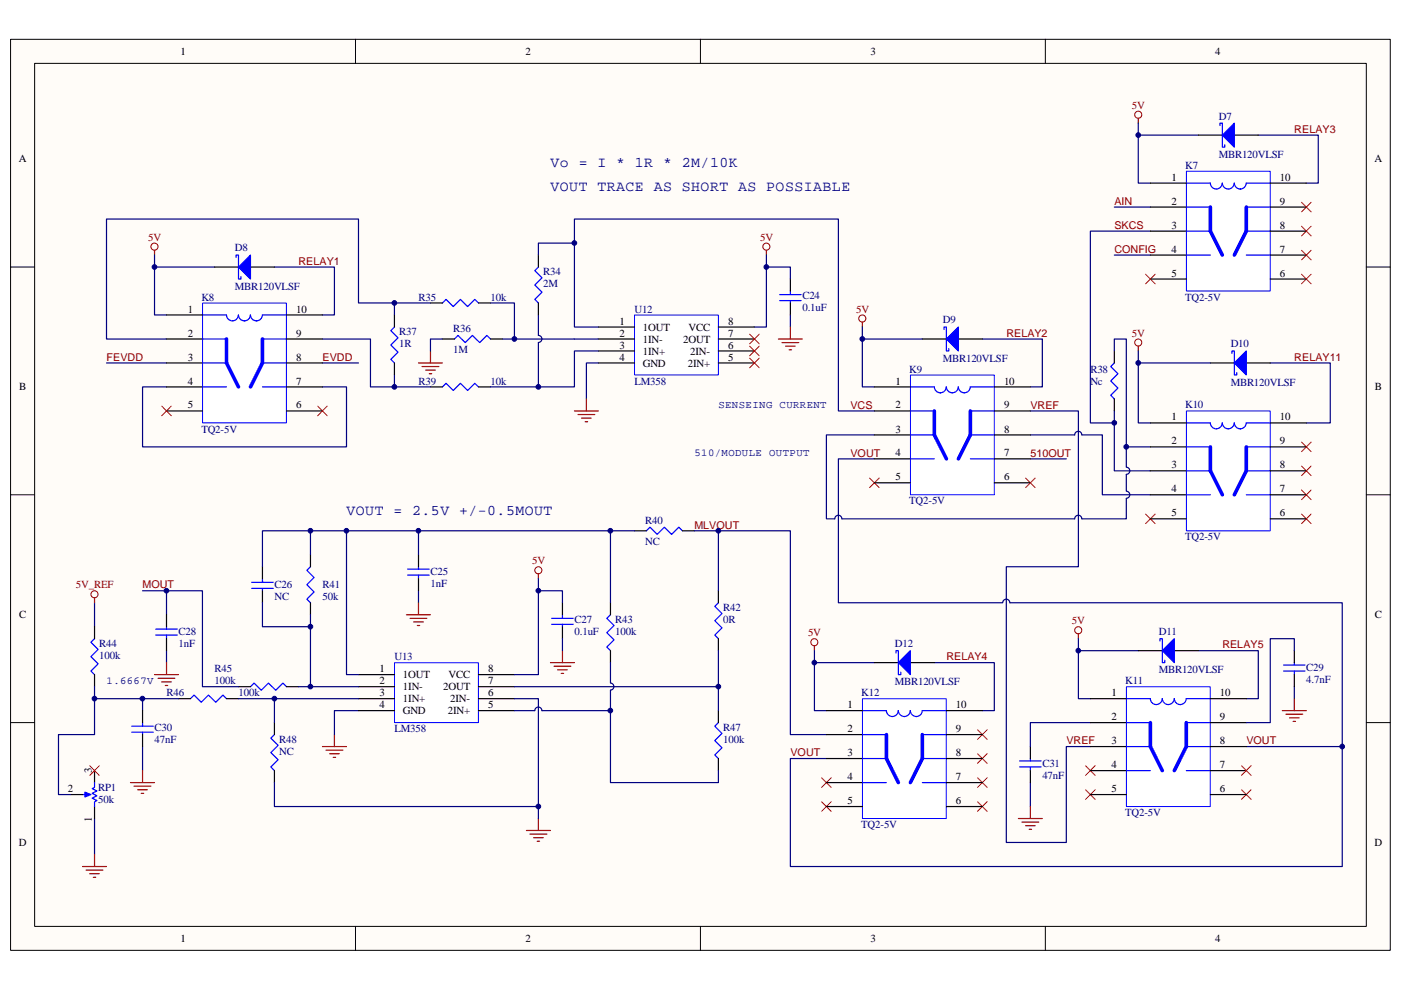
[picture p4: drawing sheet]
<svg xmlns="http://www.w3.org/2000/svg" width="297mm" height="210mm" viewBox="0 0 297 210" stroke-linecap="round" stroke-linejoin="round" font-family="sans-serif">
<path d="M2.3 8.4h292.5v193.2h-292.5z" fill="#fffcf8"/>
<path d="M2.2 8.3h292.6v193.3h-292.6z" fill="none" stroke="#000" stroke-width=".21"/>
<path d="M7.4 13.5h282.3v183h-282.3z" fill="#fffcf8"/>
<g fill="none" stroke="#000" stroke-width=".21">
<path d="M7.3 13.4h282.4v183.1h-282.4zM75.4 8.3v5.1M148.5 8.3v5.1M221.6 8.3v5.1M2.2 56.6h5.1M289.7 56.6h5.1M2.2 104.9h5.1M289.7 104.9h5.1M2.2 153.3h5.1M289.7 153.3h5.1M75.4 196.5v5.1M148.5 196.5v5.1"/>
<path d="M221.6 196.5v5.1"/>
</g>
<path d="M58.2 56.6h12.7v10.2h-2.5M22.6 77h12.7M68.4 77h7.6" fill="none" stroke="#000080" stroke-width=".25"/>
<g fill="none" stroke="#800000" stroke-width=".21">
<circle cx="32.7" cy="52.3" r=".75"/>
<circle cx="162.5" cy="52.3" r=".75"/>
</g>
<path d="M32.8 53.1v1M162.5 53.1v1M88.7 77h5.1M89.5 77.7h3.5M90.3 78.5h2M91 79.3h.5M91.3 74.4v2.6" fill="none" stroke="#800000" stroke-width=".25"/>
<path d="M114.1 56.6l-.7 .8 1.5 1.5-1.5 1.6 1.5 1.5-1.5 1.5 .7 .8M83.6 69.4l-.7 .7 1.5 1.5-1.5 1.6 1.5 1.5-1.5 1.5 .7 .8M93.8 64.3l.8-.8 1.5 1.5 1.5-1.5 1.5 1.5 1.6-1.5 .7 .8M96.3 71.9l.8-.8 1.5 1.6 1.6-1.6 1.5 1.6 1.5-1.6 .8 .8M165.3 62.5h4.6M165.3 63.8h4.6M167.6 61.7v.8M167.6 63.8v.5M93.8 82.1l.8-.8 1.5 1.5 1.5-1.5 1.5 1.5 1.6-1.5 .7 .8" fill="none" stroke="#00f" stroke-width=".25"/>
<path d="M114.1 54.1v2.5M167.6 59.2v2.5M83.6 66.8v2.6M83.6 77v2.5M91.3 64.3h2.5M93.8 71.9h2.5M101.4 64.3h2.6M104 71.9h2.5M114.1 64.3v2.5M167.6 64.3v2.5M91.3 82.1h2.5M101.4 82.1h2.6" fill="none" stroke="#000" stroke-width=".25"/>
<path d="M134.6 66.8h17.7v12.7h-17.7z" fill="#fff"/>
<path d="M134.5 66.8h17.8v12.7h-17.8z" fill="none" stroke="#00f" stroke-width=".21"/>
<g fill="none" stroke="#000" stroke-width=".25">
<path d="M126.9 69.4h7.6M126.9 71.9h7.6M126.9 74.4h7.6M126.9 77h7.6M152.3 69.4h7.7M152.3 71.9h7.7M152.3 74.4h7.7M152.3 77h7.7M65.8 117.7v2.5M88.7 117.7v2.5M134.5 112.6h2.6M144.7 112.6h2.5"/>
<path d="M35.3 130.4v2.5M35.3 135.5v2.5M55.6 120.2v2.5M55.6 125.3v2.5M65.8 127.8v2.6M88.7 122.7v2.6M119.2 127.8v2.6M119.2 132.9v2.6M129.4 127.8v2.6M129.4 138v2.5M152.3 125.3v2.5M152.3 135.5v2.5"/>
<path d="M30.2 150.7v2.6M30.2 155.8v2.5M50.6 145.6h2.5M60.7 145.6h2.6M152.3 150.7v2.6M152.3 160.9v2.5"/>
</g>
<g fill="none" stroke="#000080" stroke-width=".25">
<path d="M32.8 54.1v2.5M114.1 54.1v-2.5h7.7v17.8h5.1M162.5 54.1v15.3h-2.5M162.5 56.6h5.1v2.6M83.6 64.3v2.5M91.3 64.3h-15.3v-17.8h-53.4v25.4h12.7M93.8 71.9h-2.5v2.5M104 64.3h5.1v7.6M106.5 71.9h20.4M114.1 66.8v4.3a.75 .75 0 0 1 .8 .8 .75 .75 0 0 1-.8 .7v9.5M126.9 77h-2.6v7.6M126.9 74.4h-5.1v7.7h-17.8"/>
<path d="M167.6 66.8v2.6M35.3 82.1h-5.1v12.7h43.3v-12.7h-5.1M20 127.8v5.1M35.3 125.3v5.1M35.3 138v2.5M88.7 125.3v2.5M30.2 148.2v2.5M30.2 158.3v5.1M76 150.7h-5.1v5.1M20 173.6v7.6"/>
</g>
<path d="M158.9 76l2.1 2M158.9 73.4l2.1 2.1M158.9 70.9l2.1 2M161 76l-2.1 2M161 73.4l-2.1 2.1M161 70.9l-2.1 2M34.3 86.1l2 2.1M36.3 86.1l-2 2.1M67.3 86.1l2.1 2.1M69.4 86.1l-2.1 2.1" fill="none" stroke="#f00" stroke-width=".21"/>
<g fill="none" stroke="#800000" stroke-width=".25">
<path d="M165 71.9h5.1M165.8 72.7h3.6M166.6 73.4h2M167.3 74.2h.5M167.6 69.4v2.5M121.8 87.2h5.1M122.6 87.9h3.5M123.3 88.7h2M124.1 89.5h.5M124.3 84.6v2.6M20 126.8v1M86.2 130.4h5.1"/>
<path d="M86.9 131.1h3.6M87.7 131.9h2M88.5 132.7h.5M88.7 127.8v2.6M114.1 121.7v1M32.8 143.1h5M33.5 143.9h3.6M34.3 144.6h2M35 145.4h.6M35.3 140.5v2.6M68.4 158.3h5.1M69.1 159.1h3.6"/>
<path d="M69.9 159.9h2M70.9 155.8v2.5M27.7 166h5.1M28.4 166.8h3.6M29.2 167.5h2M29.9 168.3h.6M30.2 163.4v2.6M70.7 160.6h.5M111.6 176.1h5.1M112.4 176.9h3.5M113.1 177.7h2.1M113.9 178.4h.5"/>
<path d="M114.1 173.6v2.5M17.5 183.8h5.1M18.3 184.6h3.5M19 185.3h2.1M19.8 186.1h.5M20 181.2v2.6"/>
</g>
<g fill="none" stroke="#800000" stroke-width=".21">
<circle cx="20" cy="126.1" r=".75"/>
<circle cx="114.1" cy="121" r=".75"/>
</g>
<g fill="none" stroke="#00f" stroke-width=".25">
<path d="M137.1 112.6l.7-.8 1.5 1.5 1.6-1.5 1.5 1.5 1.5-1.5 .8 .8M33 134.7h4.6M33 133.4h4.6M35.3 132.9v.5M35.3 134.7v.8M53.4 123.5h4.5M53.4 124.8h4.5M55.6 122.7v.8M55.6 124.8v.5M65.8 120.2l-.7 .8 1.5 1.5-1.5 1.5 1.5 1.6-1.5 1.5 .7 .7M86.4 122h4.6M86.4 120.7h4.6"/>
<path d="M88.7 120.2v.5M88.7 122v.7M117 131.1h4.5M117 132.4h4.5M119.2 130.4v.7M119.2 132.4v.5M129.4 130.4l-.8 .7 1.6 1.6-1.6 1.5 1.6 1.5-1.6 1.5 .8 .8M152.3 127.8l-.7 .8 1.5 1.5-1.5 1.6 1.5 1.5-1.5 1.5 .7 .8M27.9 154h4.6M27.9 155.3h4.6M30.2 153.3v.7M30.2 155.3v.5"/>
<path d="M53.1 145.6l.8-.7 1.5 1.5 1.5-1.5 1.6 1.5 1.5-1.5 .7 .7M152.3 153.3l-.7 .7 1.5 1.6-1.5 1.5 1.5 1.5-1.5 1.5 .7 .8"/>
</g>
<path d="M83.7 140.6h17.7v12.7h-17.7z" fill="#fff"/>
<path d="M83.6 140.6h17.8v12.7h-17.8z" fill="none" stroke="#00f" stroke-width=".21"/>
<g fill="none" stroke="#000" stroke-width=".25">
<path d="M236.3 74.4v2.6M236.3 84.6v2.6M20 132.9v2.6M274.4 138v2.5M20 143.1v2.5M37.8 148.2h2.6M48 148.2h2.6M58.2 153.3v2.5M76 143.1h7.6M76 145.6h7.6M76 148.2h7.6M76 150.7h7.6"/>
<path d="M101.4 143.1h7.7M101.4 145.6h7.7M101.4 148.2h7.7M101.4 150.7h7.7M218.5 158.3v2.6M274.4 143.1v2.5M58.2 163.4v2.6M218.5 163.4v2.6"/>
</g>
<g fill="none" stroke="#800000" stroke-width=".25">
<path d="M241.3 25.1v1M182.8 68.3v1.1M241.3 73.4v1M119.2 138v2.5M172.7 137v1M228.6 134.5v1M116.7 140.5h5.1M117.5 141.3h3.5M118.2 142.1h2.1M119 142.8h.5M271.9 150.7h5.1M272.6 151.5h3.6"/>
<path d="M273.4 152.3h2M274.2 153h.5M274.4 148.2v2.5M215.9 173.6h5.1M216.7 174.4h3.5M217.4 175.1h2.1M218.2 175.9h.5M218.5 171.1v2.5"/>
</g>
<g fill="none" stroke="#000080" stroke-width=".25">
<path d="M241.3 26.1v2.6M254.1 28.7h-12.8v10.1h2.6M266.8 28.7h12.7v10.1h-2.5M45.5 56.6h-12.7v10.2h2.5M121.8 51.6v-5.1h56v40.7h7.6M236.3 54.1h7.6M236.3 43.9h7.6M243.9 49h-12.7v40.7h5.1M182.8 69.4v2.5M208.3 71.9h12.7v10.2h-2.5M236.3 74.4v-2.5h2.5v22.9M241.3 77v12.7h2.6"/>
<path d="M269.3 77h12.7v12.7h-5M185.4 97.3h-7.6v30.5h34.8a.75 .75 0 0 1 .7-.7 .75 .75 0 0 1 .8 .7M185.4 92.2h-10.2v17.8h1.8a.75 .75 0 0 1 .7-.7 .75 .75 0 0 1 .8 .7h49.4a.75 .75 0 0 1 .7-.7 .75 .75 0 0 1 .8 .7M218.5 87.2h10.1v33h-15.2v58.5h12.7v-20.4h5.1M218.5 97.3h7.6M218.5 92.2h9.4a.75 .75 0 0 1 .7-.7 .75 .75 0 0 1 .8 .7M229.4 92.2h4.3v12.7h10.2M236.3 87.2v12.7h7.6M243.9 94.8h-5.1v4.3a.76 .76 0 0 1 .7 .8 .76 .76 0 0 1-.7 .7v3.6a.75 .75 0 0 1 .7 .7 .75 .75 0 0 1-.7 .8M65.8 112.6v5.1M73.5 112.6h-17.9v7.6M88.7 112.6v5.1"/>
<path d="M129.4 112.6h5.1M147.2 112.6h20.4v43.2h7.6M152.3 112.6v12.7M238.8 105.7v4.3h-9.4M30.2 125.3h12.7v20.3h7.7M55.6 127.8v5.1h10.2M65.8 130.4v15.2M114.1 122.7v2.6M119.2 127.8v-2.5h-5.1v17.8h-5M119.2 135.5v2.5M129.4 127.8v-15.2h-55.9v30.5h2.5M152.3 138v7.6h-43.2"/>
<path d="M172.7 138v2.5M214.1 127.8h70.5v56h-117v-22.9h7.6M228.6 135.5v2.5M254.1 138h12.7v10.2h-2.6M50.6 148.2h25.4M58.2 148.2v5.1M63.3 145.6h12.7M109.1 148.2h5v22.9h-55.9v-5.1M129.4 146.4v4.3h-14.5a.75 .75 0 0 0-.8-.7 .75 .75 0 0 0-.7 .7h-4.3M129.4 140.5v4.4a.74 .74 0 0 1 .8 .7 .74 .74 0 0 1-.8 .8M129.4 150.7v15.3h22.9v-2.6M152.3 145.6v5.1"/>
<path d="M198.1 140.5h12.7v10.2h-2.5M231.2 153.3h-12.7v5M264.2 158.3h20.4M274.4 145.6v2.6M114.1 171.1v2.5M218.5 166v5.1"/>
</g>
<path d="M236.3 77l-.8 .7 1.5 1.6-1.5 1.5 1.5 1.5-1.5 1.5 .8 .8M20 135.5l-.7 .7 1.5 1.6-1.5 1.5 1.5 1.5-1.5 1.5 .7 .8M40.4 148.2l.7-.8 1.6 1.5 1.5-1.5 1.5 1.5 1.6-1.5 .7 .8M58.2 155.8l-.8 .8 1.6 1.5-1.6 1.5 1.6 1.5-1.6 1.6 .8 .7M272.1 142.3h4.6M272.1 141.1h4.6M274.4 140.5v.6M274.4 142.3v.8M216.2 162.7h4.5M216.2 161.4h4.5M218.5 160.9v.5M218.5 162.7v.7" fill="none" stroke="#00f" stroke-width=".25"/>
<g fill="none" stroke="#800000" stroke-width=".21">
<circle cx="241.3" cy="24.3" r=".75"/>
<circle cx="182.8" cy="67.6" r=".75"/>
<circle cx="241.3" cy="72.7" r=".75"/>
<circle cx="172.6" cy="136.2" r=".75"/>
<circle cx="228.6" cy="133.7" r=".75"/>
</g>
<g fill="none" stroke="#f00" stroke-width=".21">
<path d="M242.9 58.2l2 2M244.9 58.2l-2 2M275.9 58.2l2.1 2M275.9 53.1l2.1 2M275.9 48l2.1 2M275.9 42.9l2.1 2M278 42.9l-2.1 2M278 58.2l-2.1 2M278 53.1l-2.1 2M278 48l-2.1 2M275.9 98.8l2.1 2.1M275.9 93.8l2.1 2"/>
<path d="M278 98.8l-2.1 2.1M278 93.8l-2.1 2M184.4 101.4l2 2M186.4 101.4l-2 2M217.4 101.4l2.1 2M219.5 101.4l-2.1 2M242.9 109l2 2.1M244.9 109l-2 2.1M275.9 109l2.1 2.1M275.9 103.9l2.1 2.1M278 109l-2.1 2.1M278 103.9l-2.1 2.1"/>
<path d="M207.3 154.8l2 2M207.3 159.9l2 2M209.3 154.8l-2 2M209.3 159.9l-2 2M174.2 165l2 2M174.2 170.1l2 2M176.2 165l-2 2M176.2 170.1l-2 2M207.3 165l2 2M207.3 170.1l2 2M209.3 165l-2 2M209.3 170.1l-2 2"/>
<path d="M230.2 167.5l2 2M230.2 162.4l2 2.1M232.2 167.5l-2 2M232.2 162.4l-2 2.1M263.2 167.5l2.1 2M265.3 167.5l-2.1 2"/>
</g>
<path d="M43 64.3h17.7v25.4h-17.7z" fill="#fff"/>
<path d="M42.9 64.3h17.8v25.4h-17.8z" fill="none" stroke="#00f" stroke-width=".21"/>
<path d="M48 71.9v5.1l2.6 5.1M55.6 71.9v5.1l-2.5 5.1" fill="none" stroke="#00f" stroke-width=".76"/>
<path d="M42.9 71.9h5.1M42.9 77h5.1M42.9 66.8h5.1M50.5 66.8a1.26 1.26 0 0 1-1.2 1.3 1.26 1.26 0 0 1-1.3-1.3M53.1 66.8a1.25 1.25 0 0 1-1.3 1.3 1.25 1.25 0 0 1-1.2-1.3M55.6 66.8a1.24 1.24 0 0 1-1.2 1.3 1.26 1.26 0 0 1-1.3-1.3M55.6 71.9h5.1M55.6 77h5.1M55.6 66.8h5.1M42.9 82.1h5.1M55.6 82.1h5.1" fill="none" stroke="#00f" stroke-width=".25"/>
<path d="M35.3 66.8h7.6M35.3 71.9h7.6M35.3 77h7.6M60.7 66.8h7.7M60.7 71.9h7.7M60.7 77h7.7M35.3 82.1h7.6M35.3 87.2h7.6M60.7 82.1h7.7M60.7 87.2h7.7" fill="none" stroke="#000" stroke-width=".25"/>
<path d="M195.6 71.9h-12.8v10.2h2.6" fill="none" stroke="#000080" stroke-width=".25"/>
<path d="M193.1 79.6h17.7v25.3h-17.7z" fill="#fff"/>
<path d="M193 79.5h17.8v25.4h-17.8z" fill="none" stroke="#00f" stroke-width=".21"/>
<path d="M198.1 87.2v5l2.6 5.1M205.7 87.2v5l-2.5 5.1" fill="none" stroke="#00f" stroke-width=".76"/>
<path d="M193 82.1h5.1a1.27 1.27 0 0 0 1.3 1.2 1.24 1.24 0 0 0 1.2-1.2M193 92.2h5.1M193 97.3h5.1M193 87.2h5.1M203.2 82.1a1.26 1.26 0 0 1-1.3 1.2 1.26 1.26 0 0 1-1.2-1.2M205.7 87.2h5.1M205.7 92.2h5.1M205.7 97.3h5.1M210.8 82.1h-5.1a1.26 1.26 0 0 1-1.2 1.2 1.26 1.26 0 0 1-1.3-1.2" fill="none" stroke="#00f" stroke-width=".25"/>
<path d="M185.4 82.1h7.6M185.4 87.2h7.6M185.4 92.2h7.6M185.4 97.3h7.6M210.8 82.1h7.7M210.8 87.2h7.7M210.8 92.2h7.7M210.8 97.3h7.7M185.4 102.4h7.6M210.8 102.4h7.7" fill="none" stroke="#000" stroke-width=".25"/>
<path d="M251.6 87.2h17.7v25.4h-17.7z" fill="#fff"/>
<path d="M251.5 87.2h17.8v25.4h-17.8z" fill="none" stroke="#00f" stroke-width=".21"/>
<path d="M256.6 94.8v5.1l2.6 5M264.2 94.8v5.1l-2.5 5" fill="none" stroke="#00f" stroke-width=".76"/>
<path d="M251.5 89.7h5.1a1.27 1.27 0 0 0 1.3 1.3 1.27 1.27 0 0 0 1.3-1.3 1.27 1.27 0 0 0 1.2 1.3 1.27 1.27 0 0 0 1.3-1.3 1.26 1.26 0 0 0 1.3 1.3 1.28 1.28 0 0 0 1.2-1.3h5.1M251.5 99.9h5.1M251.5 94.8h5.1M264.2 94.8h5.1M264.2 99.9h5.1M251.5 104.9h5.1M264.2 104.9h5.1" fill="none" stroke="#00f" stroke-width=".25"/>
<path d="M243.9 89.7h7.6M243.9 94.8h7.6M243.9 99.9h7.6M269.3 89.7h7.7M269.3 94.8h7.7M269.3 99.9h7.7M243.9 104.9h7.6M243.9 110h7.6M269.3 104.9h7.7M269.3 110h7.7" fill="none" stroke="#000" stroke-width=".25"/>
<path d="M241.3 138h-12.7v10.2h2.6" fill="none" stroke="#000080" stroke-width=".25"/>
<path d="M238.8 145.7h17.8v25.4h-17.8z" fill="#fff"/>
<path d="M238.8 145.7h17.8v25.4h-17.8z" fill="none" stroke="#00f" stroke-width=".21"/>
<path d="M243.9 153.3v5l2.5 5.1M251.5 153.3v5l-2.5 5.1" fill="none" stroke="#00f" stroke-width=".76"/>
<path d="M238.8 153.3h5.1M238.8 148.2h5.1a1.27 1.27 0 0 0 1.3 1.2 1.27 1.27 0 0 0 1.2-1.2 1.27 1.27 0 0 0 1.3 1.2 1.27 1.27 0 0 0 1.3-1.2 1.26 1.26 0 0 0 1.3 1.2h-.1a1.28 1.28 0 0 0 1.3-1.2h5.1M238.8 158.3h5.1M251.5 153.3h5.1M251.5 158.3h5.1M238.8 163.4h5.1M251.5 163.4h5.1" fill="none" stroke="#00f" stroke-width=".25"/>
<path d="M231.2 148.2h7.6M231.2 153.3h7.6M231.2 158.3h7.6M256.6 148.2h7.6M256.6 153.3h7.6M256.6 158.3h7.6M231.2 163.4h7.6M231.2 168.5h7.6M256.6 163.4h7.6M256.6 168.5h7.6" fill="none" stroke="#000" stroke-width=".25"/>
<path d="M185.4 140.5h-12.7v10.2h2.5" fill="none" stroke="#000080" stroke-width=".25"/>
<path d="M182.9 148.2h17.7v25.4h-17.7z" fill="#fff"/>
<path d="M182.9 148.2h17.7v25.4h-17.7z" fill="none" stroke="#00f" stroke-width=".21"/>
<path d="M187.9 155.8v5.1l2.6 5.1M195.6 155.8v5.1l-2.6 5.1" fill="none" stroke="#00f" stroke-width=".76"/>
<path d="M182.8 155.8h5.1M190.5 150.7a1.26 1.26 0 0 1-1.3 1.3 1.26 1.26 0 0 1-1.3-1.3h-5.1M190.5 150.7a1.26 1.26 0 0 0 1.3 1.3h-.1a1.32 1.32 0 0 0 1.3-1.3 1.27 1.27 0 0 0 1.3 1.3 1.27 1.27 0 0 0 1.2-1.3h5.2M195.6 155.8h5.1M182.8 160.9h5.1M182.8 166h5.1M195.6 160.9h5.1M195.6 166h5.1" fill="none" stroke="#00f" stroke-width=".25"/>
<path d="M175.2 150.7h7.6M175.2 155.8h7.6M200.7 150.7h7.6M200.7 155.8h7.6M175.2 160.9h7.6M175.2 166h7.6M175.2 171.1h7.6M200.7 160.9h7.6M200.7 166h7.6M200.7 171.1h7.6" fill="none" stroke="#000" stroke-width=".25"/>
<path d="M251.6 36.3h17.7v25.4h-17.7z" fill="#fff"/>
<path d="M251.5 36.3h17.8v25.4h-17.8z" fill="none" stroke="#00f" stroke-width=".21"/>
<path d="M256.6 43.9v5.1l2.6 5.1M264.2 43.9v5.1l-2.5 5.1" fill="none" stroke="#00f" stroke-width=".76"/>
<g fill="none" stroke="#00f" stroke-width=".25">
<path d="M251.5 38.8h5.1a1.27 1.27 0 0 0 1.3 1.3 1.27 1.27 0 0 0 1.3-1.3 1.27 1.27 0 0 0 1.2 1.3 1.27 1.27 0 0 0 1.3-1.3 1.25 1.25 0 0 0 1.3 1.3 1.26 1.26 0 0 0 1.2-1.3h5.1M258.7 26.6v-.5h.5v5.1h.5v-.5M50.1 54.6v-.5h.5v5.1h.5v-.5M251.5 49h5.1M251.5 54.1h5.1M251.5 43.9h5.1M264.2 43.9h5.1M264.2 49h5.1M264.2 54.1h5.1M200.1 69.9v-.5h.6v5h.5v-.5M261.2 75v-.6h.5v5.1h.5v-.5M190 138.5v-.5h.5v5.1h.5v-.5"/>
<path d="M245.9 136v-.5h.5v5h.5v-.5M17.5 168.5h1.3M20 166v1l-.5 .3 1 .5-1 .5 1 .5-1 .5 1 .5-.5 .3v1"/>
</g>
<g fill="none" stroke="#000" stroke-width=".25">
<path d="M243.9 38.8h7.6M254.1 28.7h5.1M261.7 28.7h5.1M269.3 38.8h7.7M45.5 56.6h5.1M53.1 56.6h5.1M243.9 43.9h7.6M243.9 49h7.6M243.9 54.1h7.6M243.9 59.2h7.6M269.3 43.9h7.7M269.3 49h7.7"/>
<path d="M269.3 54.1h7.7M269.3 59.2h7.7M195.6 71.9h5.1M203.2 71.9h5.1M256.6 77h5.1M264.2 77h5.1M241.3 138h5.1M249 138h5.1M185.4 140.5h5.1M193 140.5h5.1M14.9 168.5h2.6M20 163.4v2.6"/>
<path d="M20 171.1v2.5"/>
</g>
<g fill="#00f" stroke="#00f" stroke-width=".25">
<path d="M50.6 56.6l2.5-2.5v5.1z"/>
<path d="M200.7 71.9l2.5-2.5v5z"/>
<path d="M259.2 28.7l2.5-2.6v5.1z"/>
<path d="M261.7 77l2.5-2.6v5.1z"/>
<path d="M190.5 140.5l2.5-2.5v5.1z"/>
<path d="M246.4 138l2.6-2.5v5z"/>
<path d="M18 168l1.3 .5-1.3 .5z"/>
</g>
<path d="M68.4 71.9h10.1v10.2h5.1M83.6 79.5v2.6h7.7M241.3 74.4v2.6h15.3M274.4 138v-2.5h-5.1v17.8h-5.1M20 148.2h17.8M20 145.6v10.2h-7.6v12.7h2.5" fill="none" stroke="#000080" stroke-width=".25"/>
<path d="M19 162.4l2.1 2.1M21.1 162.4l-2.1 2.1M263.2 162.4l2.1 2.1M265.3 162.4l-2.1 2.1" fill="none" stroke="#f00" stroke-width=".21"/>
<g fill="#000080" stroke="#000080" stroke-width=".21">
<circle cx="20" cy="148.2" r=".5"/>
<circle cx="30.2" cy="148.2" r=".49"/>
<circle cx="32.7" cy="56.6" r=".5"/>
<circle cx="35.3" cy="125.3" r=".5"/>
<circle cx="58.2" cy="148.2" r=".49"/>
<circle cx="65.8" cy="145.6" r=".5"/>
<circle cx="65.8" cy="132.9" r=".5"/>
<circle cx="65.8" cy="112.6" r=".5"/>
<circle cx="73.4" cy="112.6" r=".49"/>
<circle cx="83.6" cy="82.1" r=".49"/>
<circle cx="83.6" cy="64.3" r=".49"/>
<circle cx="88.7" cy="112.6" r=".49"/>
<circle cx="109.1" cy="71.9" r=".5"/>
<circle cx="114.1" cy="171.1" r=".49"/>
<circle cx="114.1" cy="125.3" r=".49"/>
<circle cx="114.1" cy="82.1" r=".49"/>
<circle cx="121.8" cy="51.5" r=".5"/>
<circle cx="129.4" cy="150.7" r=".49"/>
<circle cx="129.4" cy="112.6" r=".49"/>
<circle cx="152.3" cy="145.6" r=".49"/>
<circle cx="152.3" cy="112.6" r=".49"/>
<circle cx="162.5" cy="56.6" r=".5"/>
<circle cx="172.6" cy="140.5" r=".49"/>
<circle cx="182.8" cy="71.9" r=".49"/>
<circle cx="228.6" cy="138" r=".49"/>
<circle cx="236.3" cy="89.7" r=".5"/>
<circle cx="238.8" cy="94.8" r=".49"/>
<circle cx="241.3" cy="77" r=".49"/>
<circle cx="241.3" cy="28.7" r=".49"/>
<circle cx="284.6" cy="158.3" r=".49"/>
</g>
<g font-size="3.1" fill="#000080">
<text x="116.7" y="35.4">Vo = I * 1R * 2M/10K</text>
<text x="116.7" y="40.5">VOUT TRACE AS SHORT AS POSSIABLE</text>
<text x="73.5" y="109.1">VOUT = 2.5V +/-0.5MOUT</text>
</g>
<g font-size="2.3">
<text x="38.3" y="11.6">1</text>
<text x="111.4" y="11.6">2</text>
<text x="184.5" y="11.6">3</text>
<text x="257.7" y="11.6">4</text>
<text x="4" y="34.5">A</text>
<text x="291.4" y="34.5">A</text>
<text x="248.4" y="38.3">1</text>
<text x="271.4" y="38.3">10</text>
<text x="248.4" y="43.4">2</text>
<text x="271.4" y="43.4">9</text>
<text x="248.4" y="48.5">3</text>
<text x="248.4" y="53.6">4</text>
<text x="271.4" y="48.5">8</text>
<text x="271.4" y="53.6">7</text>
<text x="248.4" y="58.7">5</text>
<text x="271.4" y="58.7">6</text>
<text x="39.8" y="66.3">1</text>
<text x="39.8" y="71.4">2</text>
<text x="62.8" y="66.3">10</text>
<text x="62.8" y="71.4">9</text>
<text x="131.4" y="68.8">1</text>
<text x="131.4" y="71.4">2</text>
<text x="136.3" y="70.1">1OUT</text>
<text x="146" y="70.1">VCC</text>
<text x="154.4" y="68.8">8</text>
<text x="154.4" y="71.4">7</text>
<text x="39.8" y="76.5">3</text>
<text x="62.8" y="76.5">8</text>
<text x="131.4" y="73.9">3</text>
<text x="131.4" y="76.5">4</text>
<text x="136.3" y="72.7">1IN-</text>
<text x="136.3" y="75.2">1IN+</text>
<text x="136.3" y="77.7">GND</text>
<text x="144.8" y="72.7">2OUT</text>
<text x="145.8" y="77.7">2IN+</text>
<text x="146.3" y="75.2">2IN-</text>
<text x="154.4" y="76.5">5</text>
<text x="154.4" y="73.9">6</text>
<text x="4" y="82.8">B</text>
<text x="39.8" y="81.6">4</text>
<text x="62.8" y="81.6">7</text>
<text x="189.9" y="81.6">1</text>
<text x="212.9" y="81.6">10</text>
<text x="291.5" y="82.8">B</text>
<text x="39.8" y="86.6">5</text>
<text x="62.8" y="86.6">6</text>
<text x="189.9" y="86.6">2</text>
<text x="212.9" y="86.6">9</text>
<text x="248.4" y="89.2">1</text>
<text x="271.4" y="89.2">10</text>
<text x="189.9" y="91.7">3</text>
<text x="212.9" y="91.7">8</text>
<text x="248.4" y="94.3">2</text>
<text x="271.4" y="94.3">9</text>
<text x="189.9" y="96.8">4</text>
<text x="189.9" y="101.9">5</text>
<text x="212.9" y="96.8">7</text>
<text x="212.9" y="101.9">6</text>
<text x="248.4" y="99.4">3</text>
<text x="271.4" y="99.4">8</text>
<text x="248.4" y="104.4">4</text>
<text x="271.4" y="104.4">7</text>
<text x="248.4" y="109.5">5</text>
<text x="271.4" y="109.5">6</text>
<text x="4" y="131.1">C</text>
<text x="291.5" y="131.1">C</text>
<text x="80.5" y="142.6">1</text>
<text x="85.4" y="143.8">1OUT</text>
<text x="95.1" y="143.8">VCC</text>
<text x="103.5" y="142.6">8</text>
<text x="80.5" y="145.1">2</text>
<text x="80.5" y="147.7">3</text>
<text x="85.4" y="146.4">1IN-</text>
<text x="85.4" y="148.9">1IN+</text>
<text x="94" y="146.4">2OUT</text>
<text x="95.4" y="148.9">2IN-</text>
<text x="103.5" y="145.1">7</text>
<text x="103.5" y="147.7">6</text>
<text x="235.7" y="147.7">1</text>
<text x="258.7" y="147.7">10</text>
<text x="80.5" y="150.2">4</text>
<text x="85.4" y="151.5">GND</text>
<text x="94.9" y="151.5">2IN+</text>
<text x="103.5" y="150.2">5</text>
<text x="179.7" y="150.2">1</text>
<text x="179.7" y="155.3">2</text>
<text x="202.7" y="150.2">10</text>
<text x="202.7" y="155.3">9</text>
<text x="235.7" y="152.8">2</text>
<text x="258.7" y="152.8">9</text>
<text x="179.7" y="160.4">3</text>
<text x="202.7" y="160.4">8</text>
<text x="235.7" y="157.8">3</text>
<text x="258.7" y="157.8">8</text>
<text x="19.5" y="164" transform="rotate(-90 19.5 164)">3</text>
<text x="179.7" y="165.5">4</text>
<text x="202.7" y="165.5">7</text>
<text x="235.7" y="162.9">4</text>
<text x="258.7" y="162.9">7</text>
<text x="14.3" y="168">2</text>
<text x="179.7" y="170.6">5</text>
<text x="202.7" y="170.6">6</text>
<text x="235.7" y="168">5</text>
<text x="258.7" y="168">6</text>
<text x="4" y="179.4">D</text>
<text x="19.5" y="174.3" transform="rotate(-90 19.5 174.3)">1</text>
<text x="291.4" y="179.4">D</text>
<text x="38.3" y="199.8">1</text>
<text x="111.4" y="199.8">2</text>
<text x="184.5" y="199.8">3</text>
<text x="257.7" y="199.8">4</text>
</g>
<g font-size="2.3" fill="#800000">
<text x="240" y="23.1">5V</text>
<text x="274.4" y="28.2">RELAY3</text>
<text x="236.3" y="43.5">AIN</text>
<text x="31.4" y="51">5V</text>
<text x="161.2" y="51">5V</text>
<text x="236.3" y="53.6">CONFIG</text>
<text x="236.3" y="48.5">SKCS</text>
<text x="63.3" y="56.2">RELAY1</text>
<text x="181.5" y="66.3">5V</text>
<text x="213.4" y="71.4">RELAY2</text>
<text x="240" y="71.4">5V</text>
<text x="22.6" y="76.5">FEVDD</text>
<text x="68.4" y="76.5">EVDD</text>
<text x="274.4" y="76.5">RELAY11</text>
<text x="180.3" y="86.7">VCS</text>
<text x="218.5" y="86.7">VREF</text>
<text x="180.3" y="96.8">VOUT</text>
<text x="218.5" y="96.8">510OUT</text>
<text x="147.2" y="112.1">MLVOUT</text>
<text x="112.8" y="119.7">5V</text>
<text x="16.1" y="124.8">5V_REF</text>
<text x="30.2" y="124.8">MOUT</text>
<text x="171.3" y="135">5V</text>
<text x="227.3" y="132.4">5V</text>
<text x="259.2" y="137.5">RELAY5</text>
<text x="200.7" y="140.1">RELAY4</text>
<text x="167.6" y="160.4">VOUT</text>
<text x="226.1" y="157.9">VREF</text>
<text x="264.3" y="157.9">VOUT</text>
</g>
<g font-size="2.3" fill="#000080">
<text x="258.4" y="25.4">D7</text>
<text x="251.3" y="35.8">K7</text>
<text x="258.4" y="33.5">MBR120VLSF</text>
<text x="49.8" y="53.3">D8</text>
<text x="115.2" y="58.4">R34</text>
<text x="42.7" y="63.8">K8</text>
<text x="49.8" y="61.5">MBR120VLSF</text>
<text x="88.7" y="63.8">R35</text>
<text x="104" y="63.8">10k</text>
<text x="115.2" y="61">2M</text>
<text x="170.1" y="63.5">C24</text>
<text x="251.3" y="63.8">TQ2-5V</text>
<text x="84.7" y="71.1">R37</text>
<text x="96.1" y="70.4">R36</text>
<text x="134.5" y="66.3">U12</text>
<text x="170.1" y="66">0.1uF</text>
<text x="199.9" y="68.6">D9</text>
<text x="84.7" y="73.7">1R</text>
<text x="96.1" y="75">1M</text>
<text x="199.9" y="76.7">MBR120VLSF</text>
<text x="260.9" y="73.7">D10</text>
<text x="88.7" y="81.6">R39</text>
<text x="104" y="81.6">10k</text>
<text x="134.5" y="81.6">LM358</text>
<text x="192.8" y="79">K9</text>
<text x="231.2" y="79">R38</text>
<text x="231.2" y="81.6">Nc</text>
<text x="260.9" y="81.8">MBR120VLSF</text>
<text x="251.3" y="86.6">K10</text>
<text x="42.7" y="91.7">TQ2-5V</text>
<text x="192.8" y="107">TQ2-5V</text>
<text x="136.8" y="111.1">R40</text>
<text x="136.8" y="115.6">NC</text>
<text x="251.3" y="114.6">TQ2-5V</text>
<text x="58.2" y="124.8">C26</text>
<text x="68.4" y="124.8">R41</text>
<text x="91.3" y="122">C25</text>
<text x="91.3" y="124.5">1nF</text>
<text x="58.2" y="127.3">NC</text>
<text x="68.4" y="127.3">50k</text>
<text x="153.3" y="129.6">R42</text>
<text x="21.1" y="137.2">R44</text>
<text x="37.9" y="134.7">C28</text>
<text x="37.9" y="137.2">1nF</text>
<text x="121.8" y="132.2">C27</text>
<text x="121.8" y="134.7">0.1uF</text>
<text x="130.4" y="132.2">R43</text>
<text x="130.4" y="134.7">100k</text>
<text x="153.3" y="132.2">0R</text>
<text x="189.7" y="137.2">D12</text>
<text x="245.7" y="134.7">D11</text>
<text x="21.1" y="139.8">100k</text>
<text x="45.5" y="142.6">R45</text>
<text x="83.6" y="140">U13</text>
<text x="245.7" y="142.8">MBR120VLSF</text>
<text x="277" y="142.3">C29</text>
<text x="35.3" y="147.7">R46</text>
<text x="45.5" y="145.1">100k</text>
<text x="50.6" y="147.7">100k</text>
<text x="182.6" y="147.7">K12</text>
<text x="189.7" y="145.4">MBR120VLSF</text>
<text x="238.6" y="145.1">K11</text>
<text x="277" y="144.9">4.7nF</text>
<text x="32.8" y="155">C30</text>
<text x="83.6" y="155.3">LM358</text>
<text x="153.3" y="155">R47</text>
<text x="32.8" y="157.6">47nF</text>
<text x="59.2" y="157.6">R48</text>
<text x="59.2" y="160.1">NC</text>
<text x="153.3" y="157.6">100k</text>
<text x="20.8" y="167.8">RP1</text>
<text x="221" y="162.7">C31</text>
<text x="221" y="165.2">47nF</text>
<text x="20.8" y="170.3">50k</text>
<text x="238.6" y="173.1">TQ2-5V</text>
<text x="182.6" y="175.6">TQ2-5V</text>
</g>
<g font-size="2.2" fill="#000080">
<text x="152.3" y="86.5">SENSEING CURRENT</text>
<text x="147.2" y="96.7">510/MODULE OUTPUT</text>
<text x="22.6" y="145">1.6667V</text>
</g>
</svg>
